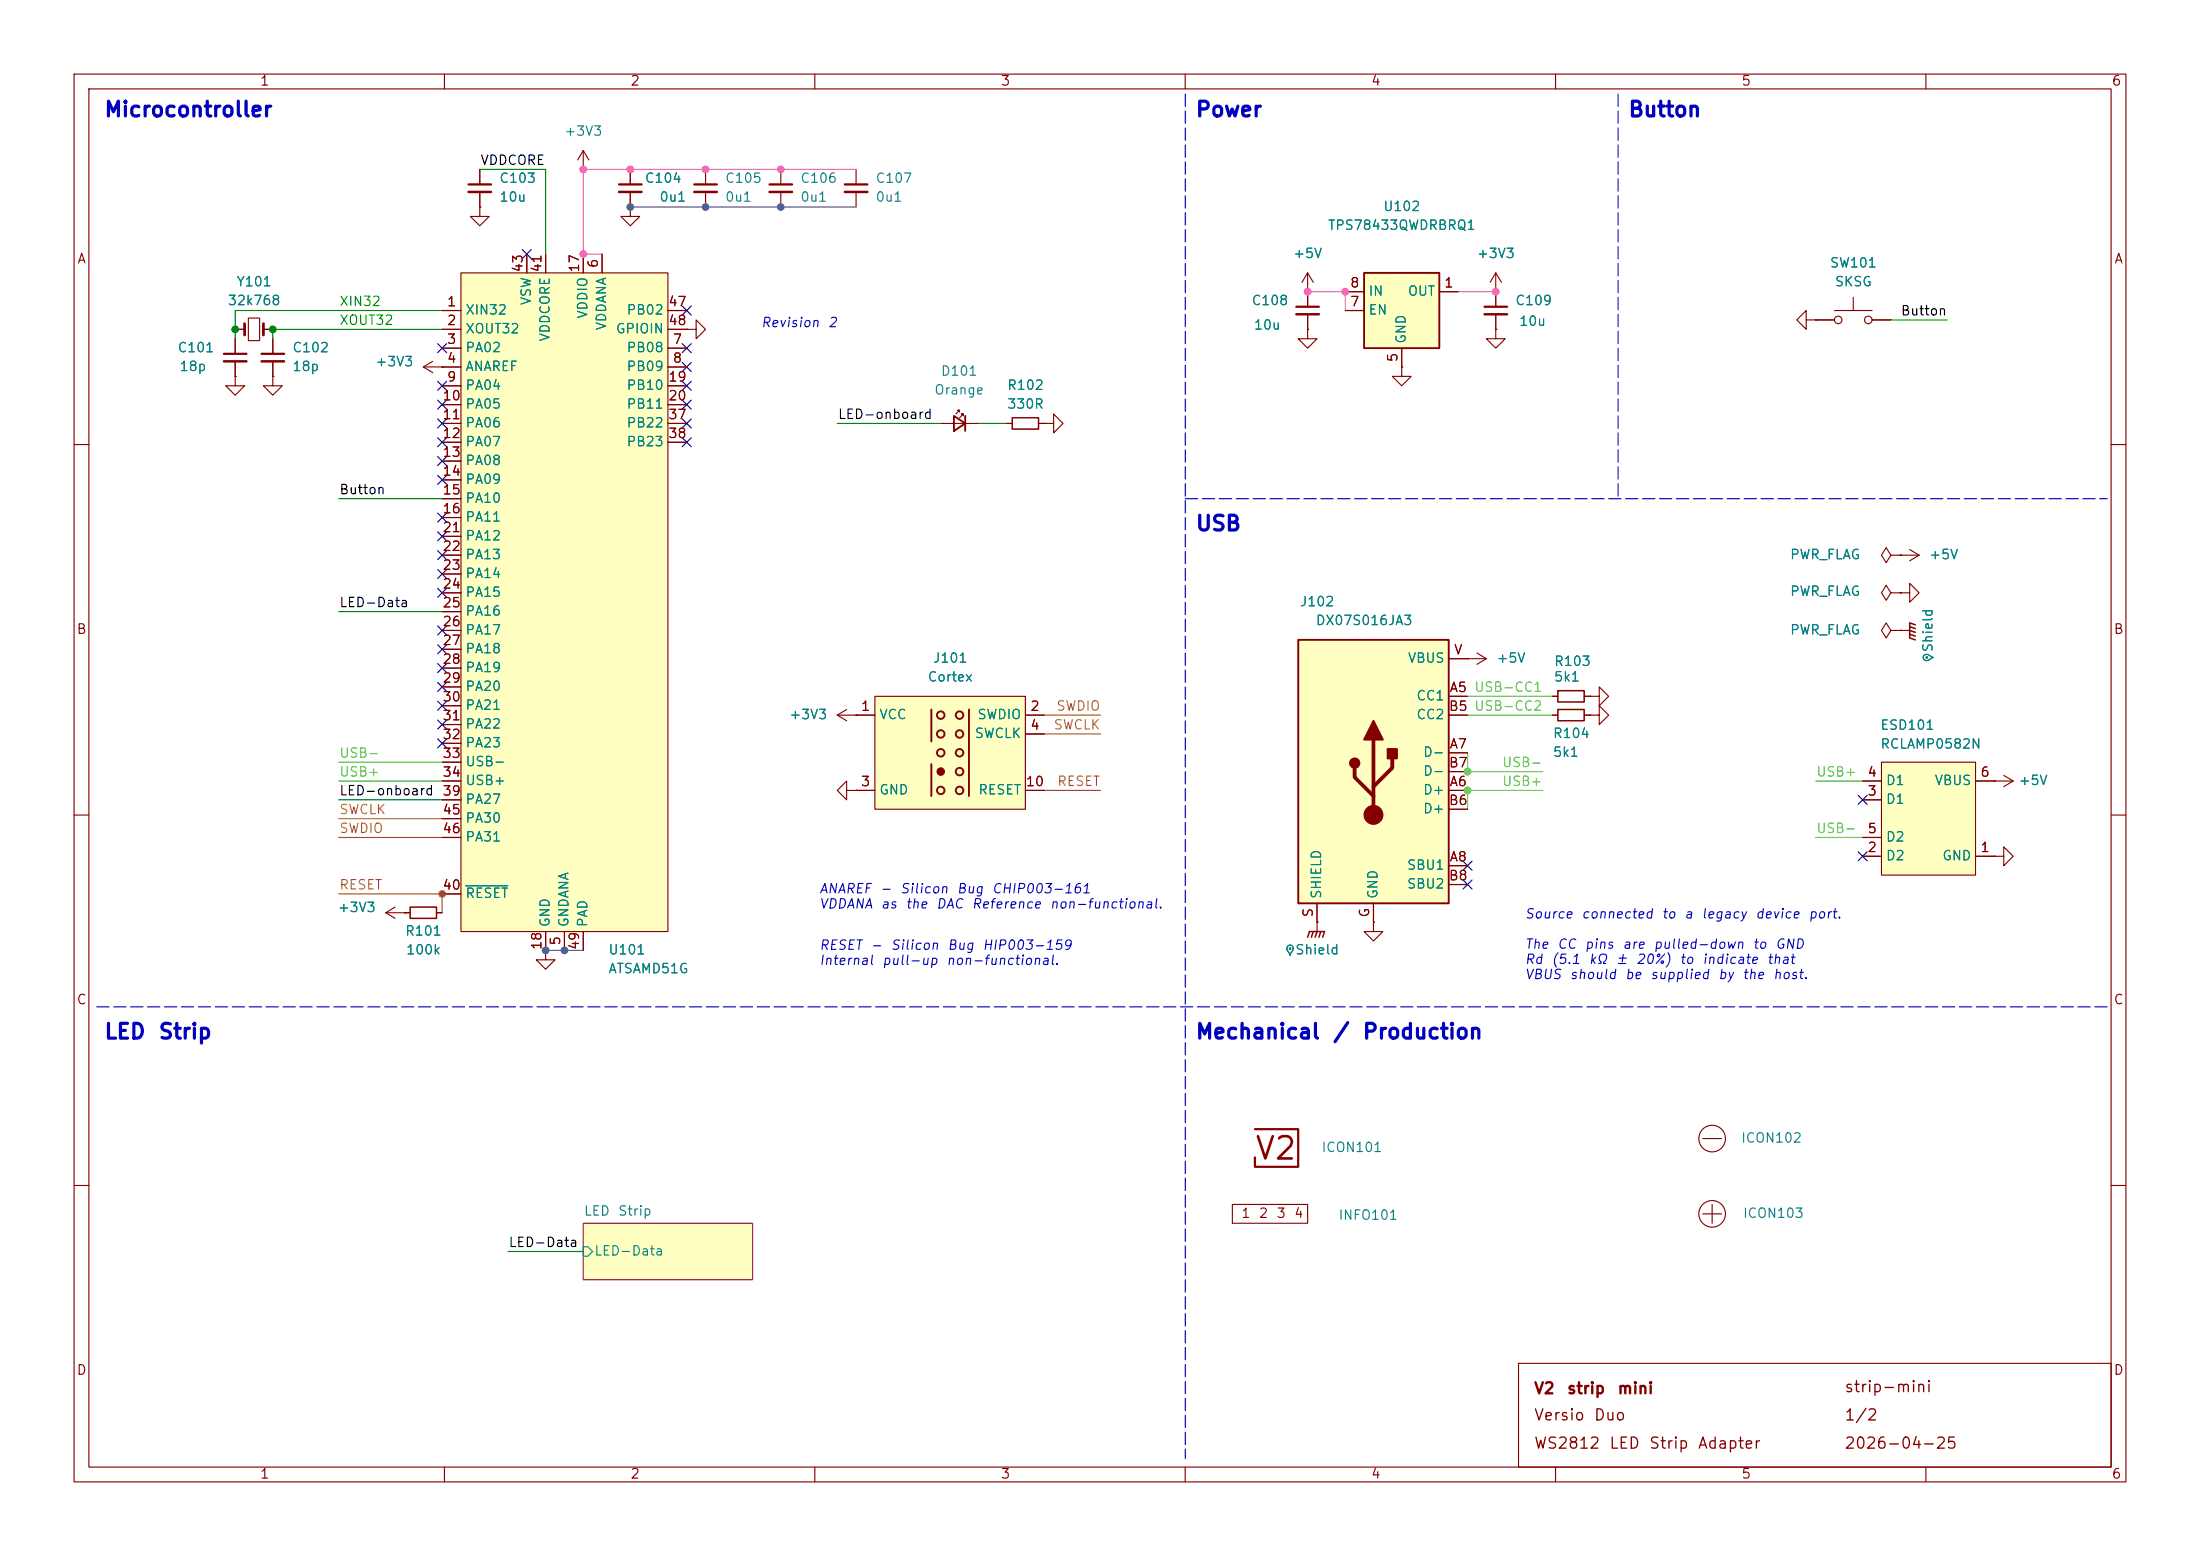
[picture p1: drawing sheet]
<svg xmlns="http://www.w3.org/2000/svg" width="297mm" height="210mm" viewBox="0 0 297 210" stroke-linecap="round" stroke-linejoin="round" font-family="sans-serif">
<g fill="none" stroke="#840000" stroke-width=".15">
<path d="M10 10h277v190h-277zM12 12h273v186h-273zM60 10v2M110 10v2M160 10v2M210 10v2M260 10v2M115.6 22.9v2M115.6 25.9v2M176.5 39.4h.1M176.5 36.8l-.7 1.3M176.5 36.8l.8 1.3"/>
<path d="M176.5 36.8v2.6M31.7 44.5h1.3M31.7 45.7v2.1M31.7 48.8v2M33.5 42.9h1.6v3.1h-1.6zM35.6 44.5h1.2M10 60h2M285 60h2M10 110h2M285 110h2M10 160h2M285 160h2"/>
<path d="M60 198v2M110 198v2M160 198v2M205 184h80v14h-80zM210 198v2M260 198v2"/>
</g>
<path d="M78.7 165.1h22.9v7.6h-22.9z" fill="#ffffc2" stroke="#ffffc2" stroke-width=".14"/>
<path d="M78.7 165.1h22.9v7.6h-22.9z" fill="none" stroke="#840084" stroke-width=".15"/>
<path d="M78.7 168.3h.7l.6 .6-.6 .6h-.7z" fill="none" stroke="#008484" stroke-width=".15"/>
<path d="M114 24.9h3.1M30.2 47.8h3.1" fill="none" stroke="#840000" stroke-width=".3"/>
<path d="M114 25.9h3.1M30.2 48.8h3.1" fill="none" stroke="#840000" stroke-width=".33"/>
<path d="M33 43.7v1.5M35.6 43.7v1.5" fill="none" stroke="#840000" stroke-width=".38"/>
<path d="M184.1 36.8h10.2v10.2h-10.2z" fill="#ffffc2"/>
<path d="M184.1 36.8h10.2v10.2h-10.2z" fill="none" stroke="#840000" stroke-width=".25"/>
<g fill="none" stroke="#840000" stroke-width=".15">
<path d="M85.1 27.9v1.3h1.3l-1.3 1.3-1.3-1.3h1.3M85.1 27.9h.1M85.1 22.9v2M85.1 25.9v2M95.2 22.9v2M95.2 25.9v2M105.4 22.9v2M105.4 25.9v2M176.5 39.4v2M181.6 39.4h2.5M194.3 39.4h2.5M31.7 50.8v1.3h1.3l-1.3 1.2-1.2-1.2h1.2"/>
<path d="M31.7 50.8h.1M36.8 50.8v1.3h1.3l-1.3 1.2-1.2-1.2h1.2M36.8 50.8h.1M57.1 49.5l1.3 .8M57.1 49.5h2.6M58.4 48.8l-1.3 .7M59.7 49.5h.1M92.7 44.5h1.3v-1.3l1.2 1.3-1.2 1.2v-1.2M92.7 44.5h.1M135.9 57.2h.8M140.2 57.2h.8M176.5 42.4v2.1"/>
<path d="M181.6 41.9h2.5M189.2 47v2.5M73.7 128.3v1.2h1.2l-1.2 1.3-1.3-1.3h1.3M73.7 128.3h.1"/>
</g>
<path d="M83.6 24.9h3M93.7 24.9h3.1M103.9 24.9h3M175 41.4h3.1" fill="none" stroke="#840000" stroke-width=".3"/>
<path d="M83.6 25.9h3M93.7 25.9h3.1M103.9 25.9h3M175 42.4h3.1" fill="none" stroke="#840000" stroke-width=".33"/>
<path d="M136.7 56.4h3.5v1.5h-3.5z" fill="none" stroke="#840000" stroke-width=".2"/>
<path d="M175.3 86.4h20.3v35.5h-20.3z" fill="#ffffc2"/>
<path d="M175.3 86.4h20.3v35.5h-20.3z" fill="none" stroke="#840000" stroke-width=".25"/>
<g fill="#840000" stroke="#840000" stroke-width=".25">
<path d="M185.4 97.3l1.3 2.5h-2.6z"/>
<path d="M187.3 101.1h1.3v1.3h-1.3z"/>
<circle cx="182.9" cy="103" r=".63"/>
</g>
<path d="M185.4 99.8v10.2M182.9 103.6v1.3l2.5 2.5M188 102.4v1.2l-2.6 2.6" fill="none" stroke="#840000" stroke-width=".51"/>
<circle cx="185.4" cy="110" r="1.27" fill="#840000" stroke="#840000" stroke-width=".15"/>
<g fill="none" stroke="#840000" stroke-width=".15">
<path d="M201.9 39.4h.1M201.9 36.8l-.7 1.3M201.9 36.8l.8 1.3M201.9 36.8v4.6M201.9 42.4v2.1M245.1 43.2h2.5M247.6 41.9h5.1M250.2 40.1v1.8M252.7 43.2h2.6M256.5 74.9h.1M256.5 74.9h2.6M257.8 74.2l1.3 .7"/>
<path d="M259.1 74.9l-1.3 .8M195.6 94h2.5M195.6 96.5h2.5M195.6 88.9h2.5M195.6 106.7h2.5M195.6 101.6h2.5M195.6 116.8h2.5M195.6 109.2h2.5M195.6 104.1h2.5M195.6 119.4h2.5M177.8 121.9v2.6M185.4 121.9v2.6"/>
<circle cx="248.2" cy="43.2" r=".51"/>
<circle cx="252.2" cy="43.2" r=".51"/>
</g>
<path d="M200.4 41.4h3.1" fill="none" stroke="#840000" stroke-width=".3"/>
<path d="M200.4 42.4h3.1" fill="none" stroke="#840000" stroke-width=".33"/>
<path d="M62.2 36.8h28v88.9h-28z" fill="#ffffc2"/>
<g fill="none" stroke="#840000" stroke-width=".15">
<path d="M62.2 36.8h28v88.9h-28zM64.8 27.9v1.3h1.2l-1.2 1.3-1.3-1.3h1.3M64.8 27.9h.1M64.8 22.9v2M64.8 25.9v2M71.1 34.3v2.5M73.7 34.3v2.5M78.7 34.3v2.5M81.3 34.3v2.5M59.7 41.9h2.5M59.7 44.5h2.5M59.7 47h2.5"/>
<path d="M59.7 49.5h2.5M59.7 52.1h2.5M59.7 54.6h2.5M59.7 57.2h2.5M59.7 59.7h2.5M90.2 41.9h2.5M90.2 44.5h2.5M90.2 47h2.5M90.2 49.5h2.5M90.2 52.1h2.5M90.2 54.6h2.5M90.2 57.2h2.5"/>
<path d="M90.2 59.7h2.5M59.7 62.2h2.5M59.7 64.8h2.5M59.7 67.3h2.5M59.7 69.9h2.5M59.7 72.4h2.5M59.7 74.9h2.5M59.7 77.5h2.5M59.7 80h2.5M59.7 82.6h2.5M59.7 85.1h2.5M59.7 87.6h2.5"/>
<path d="M59.7 90.2h2.5M59.7 92.7h2.5M59.7 95.3h2.5M59.7 97.8h2.5M59.7 100.3h2.5M59.7 102.9h2.5M59.7 105.4h2.5M59.7 108h2.5M59.7 110.5h2.5M59.7 113h2.5M269.2 115.6h1.3v-1.3l1.3 1.3-1.3 1.2v-1.2M269.2 115.6h.1"/>
<path d="M269.2 105.4h.1M269.2 105.4h2.6M270.5 104.6l1.3 .8M271.8 105.4l-1.3 .8M59.7 120.7h2.5M73.7 125.7v2.6M76.2 125.7v2.6M78.7 125.7v2.6"/>
</g>
<path d="M62.9 119.5h5.7" fill="none" stroke="#008484" stroke-width=".15"/>
<path d="M63.2 24.9h3.1" fill="none" stroke="#840000" stroke-width=".3"/>
<path d="M63.2 25.9h3.1" fill="none" stroke="#840000" stroke-width=".33"/>
<path d="M254 102.9h12.7v15.2h-12.7z" fill="#ffffc2"/>
<g fill="none" stroke="#840000" stroke-width=".15">
<path d="M141 57.2h1.2v-1.3l1.3 1.3-1.3 1.2v-1.2M141 57.2h.1M243.8 43.2v-1.3l-1.2 1.3 1.2 1.3v-1.3h1.3M245.1 43.2h.1M255.3 80l-.7-1-.6 1 .6 1 .7-1h1.2M256.5 80h.1M251.5 115.6h2.5M251.5 108h2.5M251.5 105.4h2.5M251.5 113h2.5M254 102.9h12.7v15.2h-12.7zM266.7 115.6h2.5"/>
<path d="M266.7 105.4h2.5"/>
</g>
<path d="M118.1 94h20.3v15.2h-20.3z" fill="#ffffc2"/>
<g fill="none" stroke="#840000" stroke-width=".25">
<path d="M128.8 56.1l1.5 1.1-1.5 1zM130.3 56.1v2.1M125.7 95.8v4.3M130.8 95.8v11.6M125.7 103.1v4.3"/>
<circle cx="127" cy="99.1" r=".51"/>
<circle cx="127" cy="96.5" r=".51"/>
<circle cx="129.5" cy="96.5" r=".51"/>
<circle cx="129.5" cy="99.1" r=".51"/>
<circle cx="127" cy="106.7" r=".51"/>
<circle cx="127" cy="101.6" r=".51"/>
<circle cx="129.5" cy="104.1" r=".51"/>
<circle cx="129.5" cy="106.7" r=".51"/>
<circle cx="129.5" cy="101.6" r=".51"/>
</g>
<g fill="#840000" stroke="#840000" stroke-width=".14">
<circle cx="127" cy="104.1" r=".51"/>
<circle cx="174.2" cy="128" r=".09"/>
<circle cx="260.1" cy="88.7" r=".09"/>
</g>
<g fill="none" stroke="#840000" stroke-width=".15">
<path d="M64.8 27.9h.1M64.8 22.9v2M64.8 25.9v2M71.1 34.3v2.5M73.7 34.3v2.5M78.7 22.9h.1M78.7 20.3l-.7 1.3M78.7 20.3l.8 1.3M78.7 20.3v2.6M78.7 34.3v2.5M81.3 34.3v2.5M85.1 27.9h.1"/>
<path d="M85.1 22.9v2M85.1 25.9v2M176.5 39.4h.1M176.5 39.4v2M181.6 39.4h2.5M194.3 39.4h2.5M201.9 39.4h.1M201.9 39.4v2M31.7 50.8h.1M31.7 44.5h1.3M31.7 45.7v2.1M31.7 48.8v2"/>
<path d="M35.6 44.5h1.2M36.8 50.8h.1M36.8 45.7v2.1M36.8 48.8v2M59.7 49.5h.1M59.7 57.2h2.5M59.7 41.9h2.5M59.7 44.5h2.5M59.7 47h2.5M59.7 49.5h2.5M59.7 52.1h2.5M59.7 54.6h2.5"/>
<path d="M59.7 59.7h2.5M90.2 57.2h2.5M90.2 41.9h2.5M90.2 44.5h2.5M90.2 47h2.5M90.2 49.5h2.5M90.2 52.1h2.5M90.2 54.6h2.5M90.2 59.7h2.5M92.7 44.5h.1M127 57.2h5.1M129.5 55.6v-.2h-.2h.2l-.5 .5"/>
<path d="M130 56.1v-.2h-.2h.2l-.5 .5M135.9 57.2h.8M140.2 57.2h.8M141 57.2h.1M176.5 44.5v1.2h1.3l-1.3 1.3-1.2-1.3h1.2M176.5 44.5h.1M176.5 42.4v2.1M181.6 41.9h2.5M189.2 49.5v1.3h1.3l-1.3 1.3-1.2-1.3h1.2M189.2 49.5h.1M189.2 47v2.5M201.9 44.5v1.2h1.3l-1.3 1.3-1.2-1.3h1.2"/>
<path d="M201.9 44.5h.1M201.9 42.4v2.1M245.1 43.2h.1M245.1 43.2h2.5M252.7 43.2h2.6M59.7 62.2h2.5M59.7 64.8h2.5M59.7 67.3h2.5M59.7 69.9h2.5M59.7 72.4h2.5M59.7 74.9h2.5M59.7 77.5h2.5"/>
<path d="M255.3 74.9l-.7-1-.6 1 .6 1 .7-1h1.2M256.5 74.9h.1M59.7 85.1h2.5M59.7 80h2.5M59.7 82.6h2.5M59.7 87.6h2.5M59.7 90.2h2.5M59.7 92.7h2.5M59.7 95.3h2.5M59.7 97.8h2.5M113 96.5h5.1M113 96.5l1.3 .8"/>
<path d="M114.3 95.8l-1.3 .7M115.6 96.5h.1M118.1 94h20.3v15.2h-20.3zM138.4 96.5h2.6M138.4 99.1h2.6M195.6 96.5h2.5M195.6 88.9h5.1M195.6 94h2.5M198.1 88.9h.1M199.4 88.1l1.3 .8M200.7 88.9l-1.3 .8M209.5 96.5h.8"/>
<path d="M209.5 94h.8M213.9 96.5h.7M213.9 94h.7M214.6 96.5h1.3v-1.2l1.3 1.2-1.3 1.3v-1.3M214.6 96.5h.1M214.6 94h1.3v-1.3l1.3 1.3-1.3 1.3v-1.3M214.6 94h.1M255.3 85.1l-.7-1-.6 1 .6 1 .7-1h1.2M256.5 80h1.3v-1.3l1.3 1.3-1.3 1.3v-1.3M256.5 80h.1M256.5 85.1h.1M256.5 85.1h1.3"/>
<path d="M59.7 100.3h2.5M59.7 102.9h2.5M59.7 105.4h2.5M59.7 108h2.5M59.7 110.5h2.5M59.7 113h2.5M114.3 106.7v-1.3l-1.3 1.3 1.3 1.3v-1.3h1.3M115.6 106.7h.1M115.6 106.7h2.5M138.4 106.7h2.6M195.6 106.7h2.5M195.6 101.6h2.5"/>
<path d="M195.6 116.8h2.5M195.6 109.2h2.5M195.6 104.1h2.5M195.6 119.4h2.5M251.5 105.4h2.5M251.5 108h2.5M251.5 113h2.5M251.5 115.6h2.5M266.7 105.4h2.5M266.7 115.6h2.5M269.2 115.6h.1M269.2 105.4h.1"/>
<path d="M52.1 123.2l1.2 .8M52.1 123.2h3.3M53.3 122.4l-1.2 .8M54.6 123.2h.1M58.9 123.2h.8M59.7 120.7h2.5M73.7 128.3h.1M73.7 125.7v2.6M76.2 125.7v2.6M78.7 125.7v2.6M177.8 124.5h.1M177.8 121.9v3.8"/>
<path d="M185.4 124.5v1.2h1.3l-1.3 1.3-1.3-1.3h1.3M185.4 124.5h.1M185.4 121.9v2.6M229.9 153.7h2.5M166.4 162.6h10.1v2.5h-10.1zM229.9 163.8h2.5M231.1 162.6v2.5"/>
<circle cx="231.1" cy="153.7" r="1.8"/>
<circle cx="231.1" cy="163.8" r="1.8"/>
</g>
<path d="M210.3 95.8h3.6v1.5h-3.6zM210.3 93.2h3.6v1.5h-3.6zM257.8 85.6l.8 .3M257.8 85.1l.8 .2M257.8 84.6l.8 .2M258.6 84.3l-.8-.2v2l.8 .3M55.4 122.4h3.5v1.6h-3.5zM176.5 126.5l.3-.8h2l-.2 .8M177.3 125.7l-.3 .8M177.8 125.7l-.3 .8M178.3 125.7l-.2 .8" fill="none" stroke="#840000" stroke-width=".2"/>
<path d="M35.3 47.8h3.1M169.4 152.4h5.9v5.1h-5.9v-1.3" fill="none" stroke="#840000" stroke-width=".3"/>
<path d="M259.7 88.5l.3-.2h.3l.7 .4-.3 .2a.54 .54 0 0 1-.6 .3 .54 .54 0 0 1-.5-.6zM173.9 127.7a.49 .49 0 0 1 .7 .1 .49 .49 0 0 1-.2 .7l-.2 .5-.2-.4a.64 .64 0 0 1-.1-.9z" fill="none" stroke="#840000" stroke-width=".14"/>
<path d="M259.7 88.5l.3-.2h.3l.7 .4-.3 .2a.54 .54 0 0 1-.6 .3 .54 .54 0 0 1-.5-.6zM173.9 127.7a.49 .49 0 0 1 .7 .1 .49 .49 0 0 1-.2 .7l-.2 .5-.2-.4a.64 .64 0 0 1-.1-.9z" fill="none" stroke="#008484" stroke-width=".14"/>
<g fill="#008484" stroke="#008484" stroke-width=".14">
<circle cx="174.2" cy="128" r=".09"/>
<circle cx="260.1" cy="88.7" r=".09"/>
</g>
<path d="M35.3 48.8h3.1" fill="none" stroke="#840000" stroke-width=".33"/>
<path d="M160 12.7v184.2M218.4 12.7v54.6M160 67.3h124.5M284.5 135.9h-271.8" fill="none" stroke="#0000c2" stroke-width=".15" stroke-dasharray="1.7 .6"/>
<path d="M115.6 22.9h-36.9v11.4h2.6M176.5 39.4h5.1v2.5M196.8 39.4h5.1" fill="none" stroke="#ff5cbb" stroke-width=".15"/>
<path d="M141 99.1h7.6M141 96.5h7.6M45.7 110.5h14M45.7 113h14M141 106.7h7.6M45.7 120.7h14v2.5" fill="none" stroke="#b27502" stroke-width=".15"/>
<path d="M64.8 22.9h8.9v11.4M113 57.2h14M132.1 57.2h3.8M255.3 43.2h7.6M45.7 67.3h14M45.7 82.6h14M45.7 108h14M68.6 168.9h10.1" fill="none" stroke="#008400" stroke-width=".15"/>
<path d="M59.7 44.5h-22.9v1.2M59.7 41.9h-28v3.8" fill="none" stroke="#0b8109" stroke-width=".15"/>
<path d="M85.1 27.9h30.5M73.7 128.3h5" fill="none" stroke="#676767" stroke-width=".15"/>
<path d="M198.1 96.5h11.4M198.1 94h11.4M45.7 105.4h14M45.7 102.9h14M198.1 101.6v2.5h10.2M208.3 106.7h-10.2v2.5M245.1 113h6.4M245.1 105.4h6.4" fill="none" stroke="#51c90f" stroke-width=".15"/>
<g fill="none" stroke="#000084" stroke-width=".15">
<path d="M70.5 33.7l1.2 1.2M71.7 33.7l-1.2 1.2M59.1 54l1.2 1.2M59.1 56.5l1.2 1.3M59.1 59.1l1.2 1.2M59.1 51.5l1.2 1.2M59.1 46.4l1.2 1.2M60.3 54l-1.2 1.2M60.3 56.5l-1.2 1.3M60.3 59.1l-1.2 1.2M60.3 51.5l-1.2 1.2M60.3 46.4l-1.2 1.2"/>
<path d="M92.1 56.5l1.2 1.3M92.1 51.5l1.2 1.2M92.1 46.4l1.2 1.2M92.1 41.3l1.2 1.2M92.1 48.9l1.2 1.2M92.1 54l1.2 1.2M92.1 59.1l1.2 1.2M93.3 56.5l-1.2 1.3M93.3 51.5l-1.2 1.2M93.3 59.1l-1.2 1.2M93.3 46.4l-1.2 1.2M93.3 41.3l-1.2 1.2"/>
<path d="M93.3 48.9l-1.2 1.2M93.3 54l-1.2 1.2M59.1 61.6l1.2 1.2M59.1 64.2l1.2 1.2M59.1 69.2l1.2 1.3M59.1 79.4l1.2 1.2M59.1 76.9l1.2 1.2M59.1 74.3l1.2 1.2M59.1 71.8l1.2 1.2M60.3 61.6l-1.2 1.2M60.3 64.2l-1.2 1.2M60.3 69.2l-1.2 1.3"/>
<path d="M60.3 79.4l-1.2 1.2M60.3 76.9l-1.2 1.2M60.3 74.3l-1.2 1.2M60.3 71.8l-1.2 1.2M59.1 99.7l1.2 1.2M59.1 92.1l1.2 1.2M59.1 94.6l1.2 1.3M59.1 84.5l1.2 1.2M59.1 97.2l1.2 1.2M59.1 89.6l1.2 1.2M59.1 87l1.2 1.2M60.3 89.6l-1.2 1.2"/>
<path d="M60.3 99.7l-1.2 1.2M60.3 84.5l-1.2 1.2M60.3 92.1l-1.2 1.2M60.3 94.6l-1.2 1.3M60.3 97.2l-1.2 1.2M60.3 87l-1.2 1.2M197.5 118.8l1.2 1.2M197.5 116.2l1.2 1.2M198.7 118.8l-1.2 1.2M198.7 116.2l-1.2 1.2M250.9 115l1.2 1.2M250.9 107.3l1.2 1.3"/>
<path d="M252.1 115l-1.2 1.2M252.1 107.3l-1.2 1.3"/>
</g>
<path d="M62.9 119.5h5.7" fill="none" stroke="#008484" stroke-width=".15"/>
<g fill="#ff5cbb" stroke="#ff5cbb" stroke-width=".14">
<circle cx="95.2" cy="22.9" r=".46"/>
<circle cx="181.6" cy="39.4" r=".46"/>
<circle cx="176.5" cy="39.4" r=".46"/>
<circle cx="201.9" cy="39.4" r=".46"/>
<circle cx="85.1" cy="22.9" r=".46"/>
<circle cx="78.7" cy="34.3" r=".46"/>
<circle cx="78.7" cy="22.9" r=".46"/>
<circle cx="105.4" cy="22.9" r=".46"/>
</g>
<g fill="#676767" stroke="#676767" stroke-width=".14">
<circle cx="95.2" cy="27.9" r=".46"/>
<circle cx="85.1" cy="27.9" r=".46"/>
<circle cx="105.4" cy="27.9" r=".46"/>
<circle cx="73.7" cy="128.3" r=".46"/>
<circle cx="76.2" cy="128.3" r=".46"/>
</g>
<circle cx="59.7" cy="120.7" r=".46" fill="#b27502" stroke="#b27502" stroke-width=".14"/>
<g fill="#0b8109" stroke="#0b8109" stroke-width=".14">
<circle cx="36.8" cy="44.5" r=".46"/>
<circle cx="31.7" cy="44.5" r=".46"/>
</g>
<g fill="#51c90f" stroke="#51c90f" stroke-width=".14">
<circle cx="198.1" cy="106.7" r=".46"/>
<circle cx="198.1" cy="104.1" r=".46"/>
</g>
<text font-size="3" fill="#840000" x="169.2" y="157.3">V2</text>
<g font-size="2" fill="#0000c2">
<text x="14" y="16.3">Microcontroller</text>
<text x="161.3" y="16.3">Power</text>
<text x="219.7" y="16.3">Button</text>
<text x="161.3" y="72.1">USB</text>
<text x="14" y="140.7">LED</text>
<text x="21.3" y="140.7">Strip</text>
<text x="161.3" y="140.7">Mechanical</text>
<text x="179.8" y="140.7">/</text>
<text x="183.8" y="140.7">Production</text>
</g>
<g font-size="1.5" fill="#840000">
<text x="207" y="188.5">V2</text>
<text x="211.4" y="188.5">strip</text>
<text x="218.3" y="188.5">mini</text>
<text x="248.9" y="188.3">strip-mini</text>
<text x="207" y="192.1">Versio</text>
<text x="207" y="195.9">WS2812</text>
<text x="215.1" y="192.1">Duo</text>
<text x="217.1" y="195.9">LED</text>
<text x="222.5" y="195.9">Strip</text>
<text x="229.1" y="195.9">Adapter</text>
<text x="248.9" y="195.9">2026-04-25</text>
<text x="248.9" y="192.1">1/2</text>
</g>
<g font-size="1.3" fill="#840000">
<text x="35" y="11.9">1</text>
<text x="85" y="11.9">2</text>
<text x="135" y="11.9">3</text>
<text x="185" y="11.9">4</text>
<text x="235" y="11.9">5</text>
<text x="285" y="11.9">6</text>
<text x="10.3" y="35.9">A</text>
<text x="285.3" y="35.9">A</text>
<text x="60.3" y="41.7">1</text>
<text x="70.9" y="36.9" transform="rotate(-90 70.9 36.9)">43</text>
<text x="73.4" y="36.9" transform="rotate(-90 73.4 36.9)">41</text>
<text x="78.5" y="36.9" transform="rotate(-90 78.5 36.9)">17</text>
<text x="81" y="36.3" transform="rotate(-90 81 36.3)">6</text>
<text x="90.1" y="41.7">47</text>
<text x="182.2" y="41.7">7</text>
<text x="182.2" y="39.1">8</text>
<text x="194.9" y="39.1">1</text>
<text x="60.3" y="44.2">2</text>
<text x="60.3" y="46.7">3</text>
<text x="90.1" y="44.2">48</text>
<text x="90.7" y="46.7">7</text>
<text x="60.3" y="49.3">4</text>
<text x="60.3" y="51.8">9</text>
<text x="90.1" y="51.8">19</text>
<text x="90.7" y="49.3">8</text>
<text x="189" y="49" transform="rotate(-90 189 49)">5</text>
<text x="59.6" y="54.4">10</text>
<text x="59.6" y="56.9">11</text>
<text x="59.6" y="59.4">12</text>
<text x="90.1" y="54.4">20</text>
<text x="90.1" y="56.9">37</text>
<text x="90.1" y="59.4">38</text>
<text x="59.6" y="62">13</text>
<text x="59.6" y="64.5">14</text>
<text x="59.6" y="67.1">15</text>
<text x="59.6" y="69.6">16</text>
<text x="59.6" y="72.1">21</text>
<text x="59.6" y="74.7">22</text>
<text x="59.6" y="77.2">23</text>
<text x="59.6" y="79.8">24</text>
<text x="59.6" y="82.3">25</text>
<text x="10.3" y="85.9">B</text>
<text x="59.6" y="84.8">26</text>
<text x="59.6" y="87.4">27</text>
<text x="59.6" y="89.9">28</text>
<text x="196.2" y="88.6">V</text>
<text x="285.3" y="85.9">B</text>
<text x="59.6" y="92.5">29</text>
<text x="59.6" y="95">30</text>
<text x="195.6" y="93.7">A5 USB-CC1</text>
<text x="195.6" y="93.7">A5</text>
<text x="59.6" y="97.5">31</text>
<text x="59.6" y="100.1">32</text>
<text x="116.1" y="96.3">1</text>
<text x="139" y="96.3">2</text>
<text x="139" y="98.8">4</text>
<text x="195.5" y="96.3">B5 USB-CC2</text>
<text x="195.5" y="96.3">B5</text>
<text x="195.6" y="101.3">A7</text>
<text x="59.6" y="102.6">33</text>
<text x="59.6" y="105.2">34</text>
<text x="59.6" y="107.7">39</text>
<text x="116.1" y="106.4">3</text>
<text x="138.4" y="106.4">10</text>
<text x="195.5" y="103.9">B7</text>
<text x="195.6" y="106.4">A6</text>
<text x="252" y="107.7">3</text>
<text x="252" y="105.2">4</text>
<text x="267.3" y="105.2">6</text>
<text x="59.6" y="110.2">45</text>
<text x="59.6" y="112.8">46</text>
<text x="195.5" y="109">B6</text>
<text x="252" y="112.8">5</text>
<text x="195.5" y="119.1">B8</text>
<text x="195.6" y="116.6">A8</text>
<text x="252" y="115.3">2</text>
<text x="267.3" y="115.3">1</text>
<text x="59.6" y="120.4">40</text>
<text x="177.5" y="123.9" transform="rotate(-90 177.5 123.9)">S</text>
<text x="185.2" y="123.9" transform="rotate(-90 185.2 123.9)">G</text>
<text x="73.4" y="128.3" transform="rotate(-90 73.4 128.3)">18</text>
<text x="75.9" y="127.7" transform="rotate(-90 75.9 127.7)">5</text>
<text x="78.5" y="128.3" transform="rotate(-90 78.5 128.3)">49</text>
<text x="10.3" y="135.9">C</text>
<text x="285.3" y="135.9">C</text>
<text x="167.5" y="164.7">1</text>
<text x="169.9" y="164.7">2</text>
<text x="172.2" y="164.7">3</text>
<text x="174.6" y="164.7">4</text>
<text x="10.3" y="185.9">D</text>
<text x="285.3" y="185.9">D</text>
<text x="35" y="199.9">1</text>
<text x="85" y="199.9">2</text>
<text x="135" y="199.9">3</text>
<text x="185" y="199.9">4</text>
<text x="235" y="199.9">5</text>
<text x="285" y="199.9">6</text>
</g>
<g font-size="1.3">
<text x="64.8" y="22.6">VDDCORE</text>
<text x="256.5" y="42.9">Button</text>
<text x="113" y="56.9">LED-onboard</text>
<text x="45.7" y="67">Button</text>
<text x="45.7" y="82.3">LED-Data</text>
<text x="45.7" y="107.7">LED-onboard</text>
<text x="68.6" y="168.6">LED-Data</text>
</g>
<g font-size="1.3" fill="#008484">
<text x="76.1" y="18.6">+3V3</text>
<text x="67.3" y="25">C103</text>
<text x="67.3" y="27.5">10u</text>
<text x="87" y="25">C104</text>
<text x="88.9" y="27.5">0u1</text>
<text x="97.8" y="25">C105</text>
<text x="97.8" y="27.5">0u1</text>
<text x="108" y="25">C106</text>
<text x="108" y="27.5">0u1</text>
<text x="118.1" y="25">C107</text>
<text x="118.1" y="27.5">0u1</text>
<text x="186.6" y="28.8">U102</text>
<text x="174.5" y="35.2">+5V</text>
<text x="179.2" y="31.3">TPS78433QWDRBRQ1</text>
<text x="199.3" y="35.2">+3V3</text>
<text x="30.7" y="41.5">32k768</text>
<text x="31.8" y="39">Y101</text>
<text x="72" y="41.3" transform="rotate(-90 72 41.3)">VSW</text>
<text x="168.9" y="41.5">C108</text>
<text x="184.7" y="40.2">IN</text>
<text x="190" y="40.2">OUT</text>
<text x="204.5" y="41.5">C109</text>
<text x="246.9" y="36.4">SW101</text>
<text x="247.6" y="39">SKSG</text>
<text x="23.9" y="47.9">C101</text>
<text x="39.4" y="47.9">C102</text>
<text x="62.7" y="42.8">XIN32</text>
<text x="62.7" y="45.3">XOUT32</text>
<text x="62.7" y="47.9">PA02</text>
<text x="74.5" y="46.2" transform="rotate(-90 74.5 46.2)">VDDCORE</text>
<text x="79.6" y="43.1" transform="rotate(-90 79.6 43.1)">VDDIO</text>
<text x="82.1" y="44.7" transform="rotate(-90 82.1 44.7)">VDDANA</text>
<text x="83" y="45.3">GPIOIN</text>
<text x="84.5" y="47.9">PB08</text>
<text x="84.5" y="42.8">PB02</text>
<text x="169.2" y="44.8">10u</text>
<text x="184.7" y="42.8">EN</text>
<text x="190.1" y="46.5" transform="rotate(-90 190.1 46.5)">GND</text>
<text x="205" y="44.3">10u</text>
<text x="24.1" y="50.4">18p</text>
<text x="39.4" y="50.4">18p</text>
<text x="50.6" y="49.8">+3V3</text>
<text x="62.7" y="50.4">ANAREF</text>
<text x="62.7" y="52.9">PA04</text>
<text x="84.5" y="50.4">PB09</text>
<text x="84.5" y="52.9">PB10</text>
<text x="126" y="53.6">Orange</text>
<text x="126.9" y="51">D101</text>
<text x="135.9" y="52.9">R102</text>
<text x="62.7" y="55.5">PA05</text>
<text x="62.7" y="58">PA06</text>
<text x="84.5" y="55.5">PB11</text>
<text x="84.5" y="58">PB22</text>
<text x="135.9" y="55.5">330R</text>
<text x="62.7" y="60.6">PA07</text>
<text x="62.7" y="63.1">PA08</text>
<text x="62.7" y="65.6">PA09</text>
<text x="84.5" y="60.6">PB23</text>
<text x="62.7" y="68.2">PA10</text>
<text x="62.7" y="70.7">PA11</text>
<text x="62.7" y="73.3">PA12</text>
<text x="62.7" y="75.8">PA13</text>
<text x="241.6" y="75.8">PWR_FLAG</text>
<text x="260.4" y="75.8">+5V</text>
<text x="62.7" y="78.3">PA14</text>
<text x="62.7" y="80.9">PA15</text>
<text x="62.7" y="83.4">PA16</text>
<text x="175.4" y="82.1">J102</text>
<text x="241.6" y="80.7">PWR_FLAG</text>
<text x="62.7" y="86">PA17</text>
<text x="62.7" y="88.5">PA18</text>
<text x="125.9" y="89.8">J101</text>
<text x="177.5" y="84.7">DX07S016JA3</text>
<text x="190" y="89.8">VBUS</text>
<text x="201.9" y="89.8">+5V</text>
<text x="241.6" y="86">PWR_FLAG</text>
<text x="261.2" y="88.1" transform="rotate(-90 261.2 88.1)">Shield</text>
<text x="62.7" y="91">PA19</text>
<text x="62.7" y="93.6">PA20</text>
<text x="125.1" y="92.3">Cortex</text>
<text x="191.1" y="94.8">CC1</text>
<text x="209.7" y="92.3">5k1</text>
<text x="209.7" y="90.2">R103</text>
<text x="62.7" y="96.1">PA21</text>
<text x="62.7" y="98.7">PA22</text>
<text x="62.7" y="101.2">PA23</text>
<text x="106.5" y="97.4">+3V3</text>
<text x="118.6" y="97.4">VCC</text>
<text x="131.5" y="99.9">SWCLK</text>
<text x="131.9" y="97.4">SWDIO</text>
<text x="191.1" y="97.4">CC2</text>
<text x="209.6" y="99.9">R104</text>
<text x="253.8" y="98.8">ESD101</text>
<text x="253.8" y="101.4">RCLAMP0582N</text>
<text x="62.7" y="103.7">USB-</text>
<text x="62.7" y="106.3">USB+</text>
<text x="118.6" y="107.5">GND</text>
<text x="132" y="107.5">RESET</text>
<text x="192" y="107.5">D+</text>
<text x="192" y="102.5">D-</text>
<text x="192" y="105">D-</text>
<text x="209.6" y="102.5">5k1</text>
<text x="254.5" y="106.3">D1</text>
<text x="261.1" y="106.3">VBUS</text>
<text x="272.4" y="106.3">+5V</text>
<text x="62.7" y="108.8">PA27</text>
<text x="62.7" y="111.4">PA30</text>
<text x="62.7" y="113.9">PA31</text>
<text x="192" y="110.1">D+</text>
<text x="254.5" y="108.8">D1</text>
<text x="254.5" y="113.9">D2</text>
<text x="189.8" y="117.7">SBU1</text>
<text x="254.5" y="116.4">D2</text>
<text x="262.1" y="116.4">GND</text>
<text x="45.5" y="123.4">+3V3</text>
<text x="62.7" y="121.5">RESET</text>
<text x="74.5" y="125.2" transform="rotate(-90 74.5 125.2)">GND</text>
<text x="77.1" y="125.2" transform="rotate(-90 77.1 125.2)">GNDANA</text>
<text x="79.6" y="125.2" transform="rotate(-90 79.6 125.2)">PAD</text>
<text x="178.7" y="121.4" transform="rotate(-90 178.7 121.4)">SHIELD</text>
<text x="186.3" y="121.4" transform="rotate(-90 186.3 121.4)">GND</text>
<text x="189.8" y="120.2">SBU2</text>
<text x="54.6" y="126.6">R101</text>
<text x="54.7" y="129.1">100k</text>
<text x="82" y="131.7">ATSAMD51G</text>
<text x="82" y="129.1">U101</text>
<text x="174.8" y="129.1">Shield</text>
<text x="178.3" y="155.8">ICON101</text>
<text x="235" y="154.5">ICON102</text>
<text x="78.7" y="164.4">LED</text>
<text x="83.4" y="164.4">Strip</text>
<text x="180.6" y="164.9">INFO101</text>
<text x="235.2" y="164.7">ICON103</text>
<text x="80.1" y="169.8">LED-Data</text>
</g>
<g font-size="1.3" fill="#0b8109">
<text x="45.7" y="41.6">XIN32</text>
<text x="45.7" y="44.2">XOUT32</text>
</g>
<g font-size="1.3" fill="#0000c2">
<text x="102.6" y="44.5">Revision</text>
<text x="111.7" y="44.5">2</text>
<text x="110.5" y="120.9">ANAREF</text>
<text x="110.5" y="122.9">VDDANA</text>
<text x="118.7" y="120.9">-</text>
<text x="118.8" y="122.9">as</text>
<text x="121.4" y="120.9">﻿Silicon</text>
<text x="122.1" y="122.9">the</text>
<text x="126.3" y="122.9">DAC</text>
<text x="129.1" y="120.9">Bug</text>
<text x="131.1" y="122.9">Reference</text>
<text x="133.8" y="120.9">CHIP003-161</text>
<text x="141.6" y="122.9">non-functional.</text>
<text x="205.7" y="124.3">﻿Source</text>
<text x="213.4" y="124.3">connected</text>
<text x="224.2" y="124.3">to</text>
<text x="227.3" y="124.3">a</text>
<text x="229.6" y="124.3">legacy</text>
<text x="236.9" y="124.3">device</text>
<text x="244" y="124.3">port.</text>
<text x="110.5" y="128.5">RESET</text>
<text x="110.5" y="130.6">Internal</text>
<text x="117.4" y="128.5">-</text>
<text x="119" y="130.6">pull-up</text>
<text x="120.1" y="128.5">﻿Silicon</text>
<text x="127.6" y="130.6">non-functional.</text>
<text x="127.8" y="128.5">Bug</text>
<text x="132.5" y="128.5">HIP003-159</text>
<text x="205.7" y="128.4">The</text>
<text x="205.7" y="130.4">Rd</text>
<text x="209.3" y="130.4">(5.1</text>
<text x="210.1" y="128.4">CC</text>
<text x="213.8" y="128.4">pins</text>
<text x="214.4" y="130.4">kΩ</text>
<text x="218" y="130.4">±</text>
<text x="218.9" y="128.4">are</text>
<text x="220.8" y="130.4">20%)</text>
<text x="223.1" y="128.4">pulled-down</text>
<text x="226.7" y="130.4">to</text>
<text x="229.7" y="130.4">indicate</text>
<text x="236.5" y="128.4">to</text>
<text x="238.4" y="130.4">that</text>
<text x="239.6" y="128.4">GND</text>
<text x="205.7" y="132.5">VBUS</text>
<text x="211.8" y="132.5">should</text>
<text x="219.3" y="132.5">be</text>
<text x="222.7" y="132.5">supplied</text>
<text x="231.8" y="132.5">by</text>
<text x="235.1" y="132.5">the</text>
<text x="239.3" y="132.5">host.</text>
</g>
<g font-size="1.3" fill="#b27502">
<text x="142.2" y="98.8">SWCLK</text>
<text x="142.5" y="96.2">SWDIO</text>
<text x="142.6" y="106.4">RESET</text>
<text x="45.7" y="112.7">SWDIO</text>
<text x="45.7" y="110.2">SWCLK</text>
<text x="45.7" y="120.4">RESET</text>
</g>
<g font-size="1.3" fill="#51c90f">
<text x="45.7" y="105.1">USB+</text>
<text x="45.7" y="102.6">USB-</text>
<text x="202.7" y="106.4">USB+</text>
<text x="202.7" y="103.9">USB-</text>
<text x="245.1" y="105.1">USB+</text>
<text x="245.1" y="112.7">USB-</text>
</g>
</svg>
